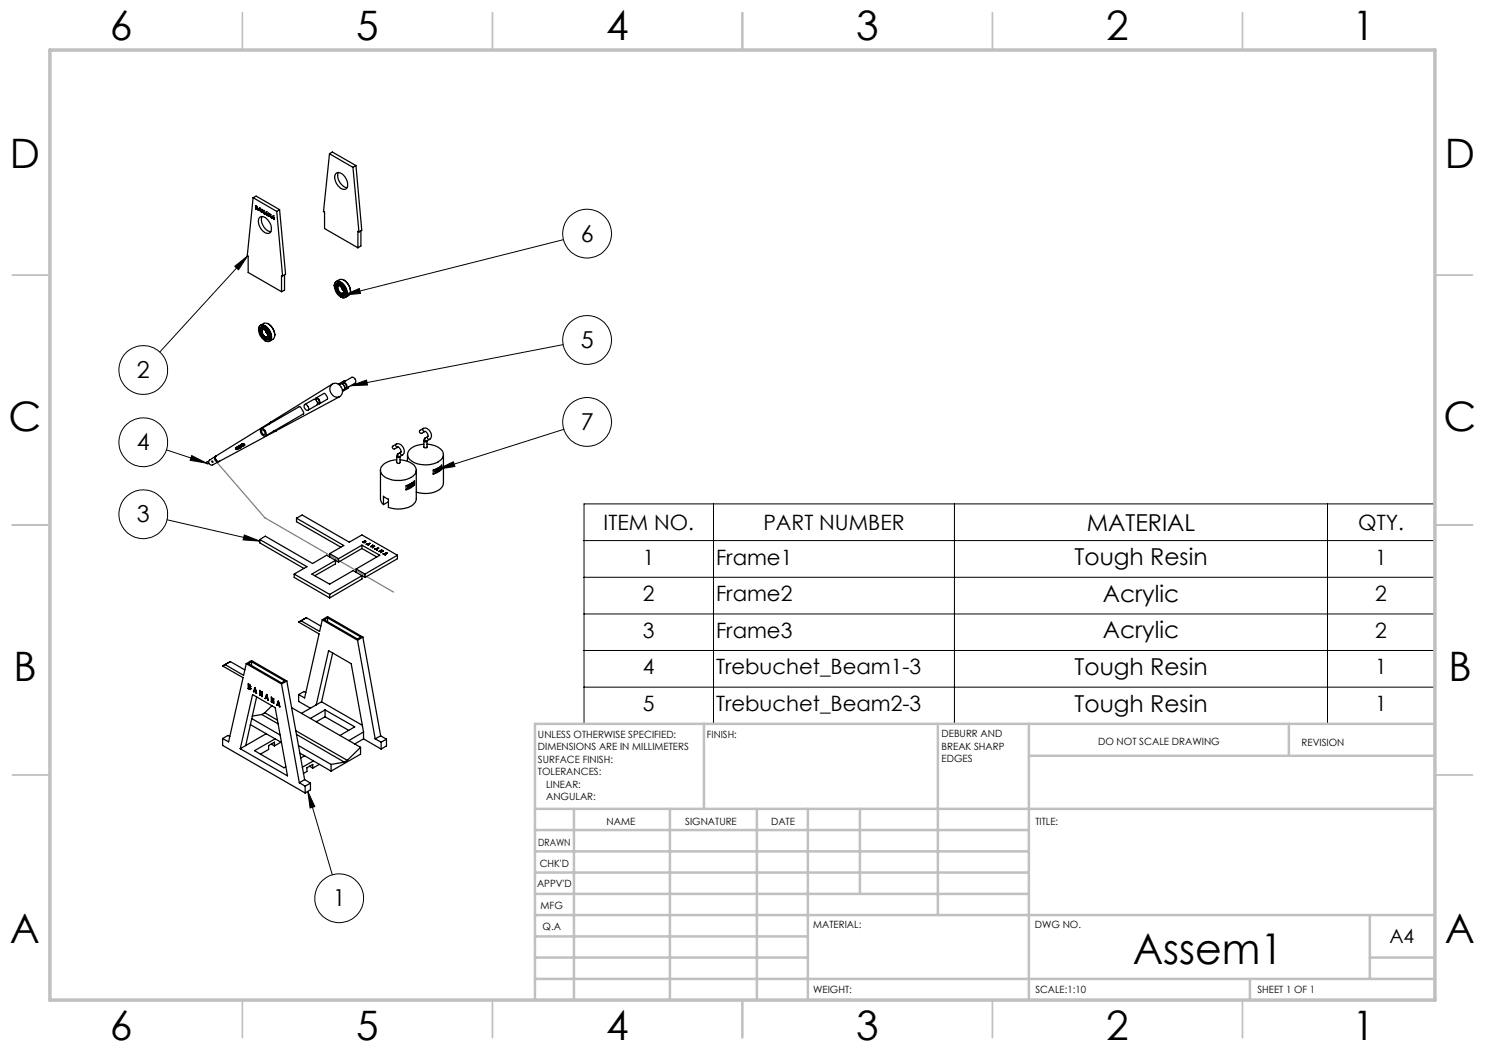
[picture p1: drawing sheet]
<svg xmlns="http://www.w3.org/2000/svg" width="297mm" height="210mm" viewBox="0 0 297 210" stroke-linecap="round" stroke-linejoin="round" font-family="sans-serif">
<g fill="none" stroke="#000" stroke-width=".2">
<path d="M47 53.3l2.5-2.1-1.8 2.8zM49.5 51.2l-17.5 19.2M68.8 59l3.1-1.3 .2 1zM112.7 47.9l-43.9 11.1M70.2 77.1l3.1-1.1 .2 1zM112.6 68.9l-42.4 8.2M33.3 90l8 2.6M38.3 91.1l3 1.5-3.3-.5zM87.7 93.8l3-1.5 .3 1zM112.8 85.9l-25.1 7.9M33.4 104l18.6 4.2M48.9 107l3.1 1.2-3.4-.2z"/>
<path d="M116.8 100.8h170.1v44h-170.1zM116.8 108.1h170.1M116.8 115.5h170.1M142.7 100.8v44M190.9 100.8v44M265.5 100.8v44M116.8 122.8h170.1M116.8 130.1h170.1M116.8 137.4h170.1M61.6 158.3l4.9 16.7M61.6 158.3l1.4 3-1 .3z"/>
<circle cx="117.4" cy="46.7" r="4.9"/>
<circle cx="28.6" cy="74" r="4.9"/>
<circle cx="117.4" cy="68" r="4.9"/>
<circle cx="28.7" cy="88.5" r="4.9"/>
<circle cx="117.4" cy="84.4" r="4.9"/>
<circle cx="28.7" cy="102.8" r="4.9"/>
<circle cx="67.8" cy="179.7" r="4.9"/>
</g>
<g fill="none" stroke="#c0c0c0" stroke-width=".35">
<path d="M48.5 2.5v7.5M98.5 2.5v7.5M148.5 2.5v7.5M198.5 2.5v7.5M248.5 2.5v7.5M2.5 55h7.5M287 55h7.5M2.5 105h7.5M287 105h7.5M2.5 155h7.5M287 155h7.5M48.5 200v7.5"/>
<path d="M98.5 200v7.5M148.5 200v7.5M198.5 200v7.5M248.5 200v7.5"/>
</g>
<g fill="none" stroke="#c0c0c0" stroke-width=".5">
<path d="M140.8 144.8v17M187.6 144.8v38.2M205.8 144.8v55.2M205.8 151.2h81.2M257.8 144.8v6.4M287 144.8h-180v55.2M107 161.8h180M107 178.8h98.8M107 174.5h98.8M107 170.3h98.8M107 166h98.8M114.8 161.8v38.2"/>
<path d="M134 161.8v38.2M151.4 161.8v38.2M161.6 161.8v38.2M172 161.8v17M107 195.8h180M107 191.5h54.6M107 187.3h54.6M107 183h180M250 195.8v4.2M274 191.5h13M274 183v12.8"/>
</g>
<path d="M10 10h277v190h-277z" fill="none" stroke="#c0c0c0" stroke-width=".7"/>
<path d="M43 92l10 11.6 25.7 14.8" fill="none" stroke="#808080" stroke-width=".25"/>
<path d="M68.8 59l3.1-1.3 .2 1zM70.2 77.1l3.1-1.1 .2 1zM87.7 93.8l3-1.5 .3 1zM61.6 158.3l1.4 3-1 .3zM48.9 107l3.1 1.2-3.4-.2zM38.3 91.1l3 1.5-3.3-.5zM47 53.3l2.5-2.1-1.8 2.8z" fill="#000"/>
<g fill="none" stroke="#000" stroke-width=".25">
<path d="M50.6 39.5l-1.1 11.6 .1 .2v3.2l6.7 3.8M50.6 39.5l4.8 2.8M50.6 39.5l.6-.3 4.7 2.7M65.9 30.8l-1.2 11.5 .2 .1v3.3l6.7 3.9M65.9 30.8l4.7 2.7M65.9 30.8l.6-.4 4.7 2.7M67.2 34.6a1.65 1.65 0 0 1 2.1 1.3 1.37 1.37 0 0 1-.3 2 2.36 2.36 0 0 1-1.9-3.1zM67.7 34.5a2.45 2.45 0 0 0 1.7 3M70.6 33.5l1.2 12.9M71.2 33.1l-.6 .4M71.2 33.1l1.2 13-.6 .3M51.1 41.8h.2"/>
<path d="M51.2 41.2v.1M51.2 41.2v.2M51.2 41.5v.3M51.2 41.5h.1M51.2 41.5l.1 .1M51.2 41.7l-.1 .1M51.2 41.2l.2 .2M51.2 41.3l.1 .1M51.2 41.2l-.1-.1v.7M51.2 41.2h.1M51.2 41.4v.1M51.3 41.5h-.1"/>
<path d="M51.3 41.6l.1 .1M51.3 41.2l-.1 .1M51.3 41.4h-.1M51.3 41.4h.1M51.4 41.4v.4M51.4 41.7l-.2 .1M51.4 41.4l-.1 .2M51.4 41.8h-.1M51.4 41.7l-.1 .1M51.4 41.7h.1M51.8 41.9l-.2 .1M51.8 41.9l.2 .2"/>
<path d="M51.8 42h-.2M51.8 41.9h.1M51.9 41.6h.1M51.9 41.6l.2 .7-.1-.2M51.9 41.6l-.3 .4M51.9 41.7l.1 .3M51.9 41.7l-.1 .2 .2 .1M51.9 41.7h.1M51.9 43.5a1.18 1.18 0 0 1 1.7 .5 2.03 2.03 0 0 1 .4 2.6 1.65 1.65 0 0 1-2.1-1.3l-.2-.9zM52 42h.1M52 42v.1M52.4 42.5v-.6l.3 .6"/>
<path d="M52.4 43.3a2.51 2.51 0 0 0 1.8 3M52.4 42v.5M52.4 42l.4 .7M52.4 42h.1M52.4 42.4v.1M52.7 42.5l.1-.4v.6M52.8 42.7h.1M52.8 42.5h-.1M53.1 42.8h-.1M53.1 42.7l-.1 .1M53.1 42.7l.3 .2M53.2 42.7l.1 .1"/>
<path d="M53.2 42.7h-.1M53.3 42.4h.1M53.3 42.4l.1 .7M53.3 42.4l-.3 .4M53.3 42.5v.3M53.3 42.5l-.1 .2M53.3 42.5h.1M53.4 42.9v.2M53.4 42.7l-.1 .1M53.4 42.8v.1M53.5 43.1h-.1M53.7 42.6v.6"/>
<path d="M53.7 42.6h.1M53.7 43.2h.1M53.8 42.6l.3 .7M53.8 42.8l-.1 .4M53.8 42.8l.4 .7M53.8 42.8h.1M54.1 43.3v-.4l.1 .6M54.2 43.5h.1M54.2 43.3h-.1M54.5 43.6h-.1M54.5 43.5l-.1 .1M54.5 43.5l.3 .1"/>
<path d="M54.6 43.5h-.1M54.6 43.2h.1M54.6 43.2l.2 .7M54.6 43.2l-.2 .4M54.6 43.3l.1 .3M54.6 43.3h.1M54.6 43.3l-.1 .2 .2 .1M54.7 43.6h.1M54.8 43.6v.3M54.8 43.6h.1M54.8 43.9h.1M55.4 42.3l1.1 12.9"/>
<path d="M55.9 41.9l1.2 12.9-.6 .4M55.9 41.9l-.5 .4M56.5 55.2l-.2-.1v3.2M56.9 55v3l-.6 .3M66.9 57.2a.85 .85 0 0 1 .5-1 .85 .85 0 0 1 1 .4 2.34 2.34 0 0 1 .9 2.8l-.6 .2-.6-.2M67.1 56.5a1.17 1.17 0 0 1 1.7 .5 1.73 1.73 0 0 1 .2 2.5 1.92 1.92 0 0 1-2.1-1.8v-.8zM67.2 56.3l.7-.4a1.96 1.96 0 0 1 2.1 1.9v1l-.9 .7M67.3 56.8a.97 .97 0 0 1 1.4 .5 1.32 1.32 0 0 1 .1 1.9 1.81 1.81 0 0 1-1.5-2.4zM67.3 56.8l.1 .2M67.4 57a.9 .9 0 0 1 1.3 .6 .91 .91 0 0 1-.1 1.4 1.58 1.58 0 0 1-1.2-2zM67.5 56.6l-.2 .6M67.6 57.2a.96 .96 0 0 1 1 .4 .96 .96 0 0 1-.1 1.1 1.06 1.06 0 0 1-.9-1.5z"/>
<path d="M67.7 56.6l.1 .1M68.1 56.7h.1M68.1 56.7l-.6 .2M68.2 57.2a.45 .45 0 0 0-.6 .2 .45 .45 0 0 0 .1 .6 .65 .65 0 0 0 1 .5l.1-.2M68.2 57.2l.3 .8 .3 .2-.5-.5-.1-.5M68.4 59l.5 .1M68.4 59h.1M68.8 58.9l.1 .2M68.8 56a2.73 2.73 0 0 1 1.3 2.2M68.8 59l-.2 .1M69.1 58.7v.1M69.1 58.6l-.4 .4"/>
<path d="M70.1 58.2v.1M71.8 46.4l-.2-.1v3.3M72.2 46.2v3l-.6 .4M51.7 65.9a.83 .83 0 0 1 .5-.9 .83 .83 0 0 1 1 .3 2.37 2.37 0 0 1 .9 2.7l-.5 .3-.6-.2M52 65.2a1.61 1.61 0 0 1 2 1.3 1.18 1.18 0 0 1-.4 1.8 2.3 2.3 0 0 1-1.7-3zM52.1 65.6a.92 .92 0 0 1 1.4 .4 1.52 1.52 0 0 1 .2 1.9 1.77 1.77 0 0 1-1.6-2.3zM52.1 65l.6-.3a2.13 2.13 0 0 1 2.2 2.6l-.3 .6-.7 .3M52.2 65.7v.1M52.3 65.6a1.17 1.17 0 0 1 1.5 1.1 .62 .62 0 0 1 0 .8 .62 .62 0 0 1-.8 .2 1.55 1.55 0 0 1-.7-2.1zM52.4 65.4l-.3 .5M52.4 65.4l.1 .1M52.4 65.4l-.1 .1"/>
<path d="M52.4 66a.92 .92 0 0 1 1 .2 .92 .92 0 0 1 .2 1 .56 .56 0 0 1-.6 .2 .56 .56 0 0 1-.4-.5l-.2-.6zM52.9 65.4h.1M53 65.5l-.6 .1M53 66a.43 .43 0 0 0-.6 .1 .43 .43 0 0 0 .1 .6l.2 .4a.44 .44 0 0 0 .5 .3 .44 .44 0 0 0 .4-.4M53.1 66l.1 .5 .4 .4M53.2 67.8l.6 .1M53.4 67.8h.1M53.7 64.8a2.94 2.94 0 0 1 1.3 2.2M53.8 67.6l.1 .2M53.8 67.8v.1M54 67.3h.1M54 67.3l-.4 .4"/>
<path d="M55 67h.1M63 79.9a.51 .51 0 0 1 .8 .2 .51 .51 0 0 1-.3 .7M63 79.9l.1-.1a.48 .48 0 0 1 .5-.1 .48 .48 0 0 1 .3 .5l.1 .5-.2 .1-.3-.1M63.2 79.6l1.6-.9a1.07 1.07 0 0 1 .6 1.2l-1.5 .9M66.3 77a1.45 1.45 0 0 1 1.8 .2 1.45 1.45 0 0 1 .2 1.8 1.36 1.36 0 0 1-1.5 .3 1.36 1.36 0 0 1-.8-1.3v-.6zM66.5 76.8l-23.2 14.3a.66 .66 0 0 0-.1 .8 .66 .66 0 0 0 .7 .3l24-12.9M67.8 76.9a.67 .67 0 0 1 1 .3 .67 .67 0 0 1-.3 .9M68.5 76.8v-.3a.68 .68 0 0 1 .9 .9l-.1 .2h-.4a.5 .5 0 0 0 .3-.7 .5 .5 0 0 0-.8-.1M68.6 76.5l1.8-1a.78 .78 0 0 1 .6 1.1l-1.7 1M69.1 76.2h-.3l-1.1 .6M69.7 77.4l-.1 .3-1.1 .6M41.7 92.3l-.3 .1-.1 .2 .5 .1"/>
<path d="M43.9 92.3a.64 .64 0 0 1-.9-.3 .64 .64 0 0 1 .2-.8l-1.3 .8a.58 .58 0 0 0-.1 .7 .58 .58 0 0 0 .7 .3l1.3-.7M47.1 89.6l.2 .3M47.1 89.6l.2 .1M47.1 89.6h.1M47.1 89.6l.1 .1M47.2 89.8l.1 .1M47.2 89.7h.1M47.2 89.6h-.1M47.2 89.7v.1M47.3 89.7l.1 .1-.1 .1M47.3 89.7v.1M47.3 89.7h-.1"/>
<path d="M47.3 89.7h.1M47.3 89.8v.1M47.4 89.4l.4 .3M47.4 89.4h.1M47.4 89.4l.2 .4M47.4 89.8h-.1M47.5 89.7l.1 .1M47.6 89.8h.1M47.6 89.6l-.2-.1 .1 .1M47.6 89.6h-.1M47.6 89.6h.1M47.6 89.3l.3 .2"/>
<path d="M47.6 89.3h.1M47.6 89.3l.3 .3M47.6 89.6l-.1 .1M47.6 89.6l.1 .1M47.7 89.7h.1M47.8 89.2h.1M47.8 89.2l.1 .3M47.8 89.2l.2 .3M47.9 89.6h.1M47.9 89.5h.1M48 89.1l.2 .4-.1-.2M48 89l.4 .4-.3-.1"/>
<path d="M48 89v.1M48 89.5l-.3-.1 .2 .2M48 89.5h.1M48.2 89.2l-.2-.1 .1 .2M48.2 89.2l-.1 .1M48.2 88.9l.3 .3-.2-.2 .3 .2M48.2 88.9l.3 .2M48.2 88.9h.1M48.5 89.1l-.1-.3 .2 .4M48.5 89.1h.1M48.6 88.7l.4 .3M48.6 88.7h.1"/>
<path d="M48.6 88.7l.2 .4-.1-.1M48.6 89.2h.1M48.6 88.8l.2 .1zM48.8 88.9l-.1 .1M48.8 88.9l.1 .1M48.8 88.9h.1M48.8 88.9h-.1M48.9 89h.1M52.2 85.8a.95 .95 0 0 1 .9 1.4 1 1 0 0 1-.9-1.4zM52.2 85.8l7.6-4.5 .4 .3a1.51 1.51 0 0 1 .5 1.2l-7.6 4.4M52.4 86.1a.47 .47 0 0 1 .5 .2 .47 .47 0 0 1-.2 .6l-.3-.4zM54.2 84.4l-.3 .4"/>
<path d="M55.2 86.1l-.4 .1M60.9 80.9l1.8-1a.7 .7 0 0 1 .8 .9l-.1 .2-1.8 1M61 80.9a.75 .75 0 0 1 .5 1.2 .78 .78 0 0 1-.5-1.2zM76.1 94v5.9l.2 .5 .4 .5M79.3 88.8a1.34 1.34 0 0 1 1.3 .7 1.34 1.34 0 0 1-.1 1.5M79.3 88.8l-.7 .4a.33 .33 0 0 0-.1 .4 .33 .33 0 0 0 .4 .2l.7-.4M79.3 88.8a.35 .35 0 0 0-.1 .4 .35 .35 0 0 0 .4 .2M79.3 91.3a.41 .41 0 0 0 .7 0v1.2a.37 .37 0 0 1-.3 .2 .37 .37 0 0 1-.4-.2zM79.3 92a3.5 3.5 0 0 0-3.1 1.6 1.94 1.94 0 0 0 1.8 2.2 5.1 5.1 0 0 0 5-.9 1.59 1.59 0 0 0-1-2.4l-2-.5M79.6 89.4l.2 .1a.77 .77 0 0 1 .4 .9M79.7 90.7l-.4 .6M79.7 90.7l.5-.3a.35 .35 0 0 0-.1 .4 .35 .35 0 0 0 .4 .2"/>
<path d="M79.7 90.7a.33 .33 0 0 0-.1 .4 .33 .33 0 0 0 .4 .2l.5-.3M81.5 90.9v1.3M81.6 97.5h.1M81.7 97.2h.1M81.7 97.1h.1M81.7 97.1v.1M81.7 97.2v.1M81.7 97.3l.1 .1-.2 .1M81.7 97.2l.2 .1M81.7 97.2l.1 .1M81.8 97.2v.1M81.8 97h.1"/>
<path d="M81.8 97.3h.1M81.8 97h-.1l-.1 .3h.1M81.8 97l-.1 .1M81.9 97.3l-.2 .2M81.9 97.3h.2M81.9 97.1h.1M82 97.1l.1 .2M82 97.3h.1M82 96.9h.1M82.1 96.8l.1 .2M82.1 96.8l-.2 .3 .2 .2M82.1 96.8h.1"/>
<path d="M82.1 96.9l.1 .1-.1 .3M82.1 96.9l-.1 .2M82.1 97h.1M82.2 97l-.1 .3M82.2 97l.2 .1M82.2 97.1h.2M82.2 96.9l.1 .1M82.3 97.1h.1M82.3 96.7h.1M82.4 96.7l.1 .1M82.4 96.7l-.2 .3M82.4 96.7l-.1 .3"/>
<path d="M82.4 96.7h.1M82.4 96.8h.1M82.5 96.8l-.1 .3-.1-.1M82.5 96.8l-.1 .3M82.6 96.7l.1 .1M82.7 96.8h.1M82.7 96.5l.1 .1M82.7 96.5l-.1 .2M82.7 96.5h.1M82.8 96.6l-.1 .2-.1-.1M82.8 96.6h.1M82.8 96.6l-.1 .2"/>
<path d="M82.9 97l-.9 .7-.8 .3M82.9 97v-.8l-.7 .5-1 .4v.9M82.9 97l-1.7 1M83.3 94v5.8a2.52 2.52 0 0 1-2.5 1.9l-1.4 .1-1.7-.3v-1.7l-1-.5v1.6M84.7 85.7a1.36 1.36 0 0 1 1.3 .6 1.36 1.36 0 0 1-.1 1.6M84.7 85.7l-.7 .4a.36 .36 0 0 0-.1 .4 .36 .36 0 0 0 .4 .2l.7-.4M84.7 85.7a.35 .35 0 0 0-.1 .4 .35 .35 0 0 0 .4 .2M84.8 88.2a.37 .37 0 0 0 .6 0v1.2a.37 .37 0 0 1-.6 0zM84.8 88.9a3.2 3.2 0 0 0-3.3 1.8 2.35 2.35 0 0 0 2.3 2.1 4.9 4.9 0 0 0 4.6-1.1 1.48 1.48 0 0 0-.7-2.2l-.7-.4-1.6-.2M85 86.3a1.02 1.02 0 0 1 .6 1M85.1 87.6l-.3 .2v.4M85.1 87.6l.5-.3a.35 .35 0 0 0-.1 .4 .35 .35 0 0 0 .4 .2"/>
<path d="M85.1 87.6a.34 .34 0 0 0-.1 .4 .34 .34 0 0 0 .4 .2l.5-.3M87 94.3l.1 .1M87 94.3h.1M87 94.4h.1M87.1 94.1h.1M87.1 93.9v.3l.1-.1M87.1 93.9v.1M87.1 94.4h.1M87.1 94v.1M87.2 94.1v.2h-.1M87.2 94.1h.1M87.2 94.1h-.1"/>
<path d="M87.2 94v.1M87.2 93.9h.1M87.3 94.1l-.2 .3M87.3 93.9l-.2 .1M87.3 93.8v.1M87.3 93.8l-.2 .1M87.3 94.2h.2M87.3 94.1h.1M87.3 94h.1M87.5 93.7l.1 .2M87.5 93.7l-.2 .2v.3h.2M87.5 93.8l-.1 .2"/>
<path d="M87.5 93.8l.1 .1-.1 .2-.1-.1M87.5 93.8h.1M87.5 93.7v.1M87.6 93.8v.1M87.6 93.9l-.1 .3M87.7 93.9l.1 .1M87.7 93.8h.1M87.7 94h.1M87.8 93.5l.1 .1M87.8 93.5v.1M87.8 93.6v.4l-.1-.2M87.8 93.6l-.1 .2"/>
<path d="M87.9 93.7h.1M87.9 93.7l-.1-.2-.1 .4M87.9 93.7l-.1 .3M88.1 93.6v.1M88.1 93.4l.1 .1-.1 .2zM88.1 93.4l.1 .1M88.1 93.4l-.1 .1 .1 .2M88.2 93.5l-.1 .2M88.3 93.8l-.5 .5-1.2 .5M88.3 93.8v-.8l-.5 .5-1.2 .5v.8M88.3 93.8l-1.7 1M88.7 90.9v5.7a2.6 2.6 0 0 1-2.4 2l-1.5 .1-1.5-.3"/>
<path d="M52 107.9l1.1-.7 9.4 5.5 2.8-1.7 1.8 1.1M52 107.9l9.4 5.4-2.6 1.5M52 107.9v.7l8.8 5.1M58.8 114.8l7.1 4.1M58.8 114.8v.7l7.1 4.1M59.3 103.6l9.5 5.5-2.9 1.6M59.3 103.6l1.1-.6 9.5 5.4 2.5-1.4 7.1 4M59.3 103.6v.7l8.9 5.1M65.9 110.7l1.8 1.1M65.9 110.7v.7M65.9 118.9v.7M67.1 112.1l-4.7 2.7 3.5 2 4.7-2.7 1.8 1"/>
<path d="M67.1 112.1l.6 .3M67.1 112.1v.7l-4.1 2.3M67.7 111.8v.6M71.2 113.8v.7M71.2 113.8l1.8 1M72.4 115.1l.6 .4M72.4 109l3.6 2-4.8 2.8M72.4 109l-4.7 2.8M72.4 109v.7M72.4 115.1v.7l-6.5 3.8M72.4 109.7l-4.7 2.7M72.4 109.7l3 1.7"/>
<path d="M72.4 115.1l-6.5 3.8M72.6 108.4l.3 .1M72.6 108.4l.1 .1M72.8 108.3h.1M72.9 108.3h.2M72.9 108.3v.1M72.9 108.4v.1M72.9 108.4h-.3M73 108.4v.1h-.3M73 108.4v.1M73 108.2l.1 .1M73 108.2h.1"/>
<path d="M73 114.8v.7M73 108.2l-.5 .2 .2 .1M73 108.2l-.2 .1M73.1 108.2l.1 .1-.2 .1M73.1 108.2v.2M73.6 108.8h.1M73.6 108.8l.1 .1M73.7 108.9v.1M73.8 108.7v.1M73.8 108.7l-.1 .2M73.8 108.7l-.2 .1M73.9 108.7h.1"/>
<path d="M73.9 108.7l-.7 .1 .5 .1M73.9 108.7l-.2 .4v-.2M74.5 109.5h.1M74.5 109.1v.4M74.6 109.1l-.1 .4M74.6 109v.1M74.6 109l-.5 .3 .4-.2M74.9 109.2l-.4 .3M74.9 109.8l.7-.2-.2 .5v-.2zM74.9 109.2v.1M75.2 109.7v.1M75.2 109.7l.2 .1"/>
<path d="M75.4 109.8v.2M75.5 109.7v.1M75.5 109.7l-.1 .1M75.5 109.7h-.3M75.6 109.6h.1M76.1 110.5h.1M76.2 110.1l-.1 .4M76.2 110.1v.4M76.3 110h.1M76.3 110l-.1 .4 .4-.2-.4 .3M76.3 110l-.5 .3 .4-.2M76.3 110v.1"/>
<path d="M76.9 110.7v.1M76.9 110.7l.2 .1M77.1 110.8v.2M77.2 110.7h-.3M77.2 110.7l-.1 .1M77.2 110.7v.1M77.3 110.6h.1M77.3 110.6l-.7 .2 .5 .1M77.3 110.6l-.3 .4 .1-.1M77.7 100.4l-1 .5M79.5 111l-6.5 3.8M79.5 111v.8l-6.5 3.7"/>
<path d="M44.5 133.2l4.1 2.3-2.9 12.9-1.2-.7M45 132.9l-.5 .3M46.1 132.3l-1.1 .6M46.1 132.3l2.9 1.7M46.1 132.3l-1.6 .9M49.2 132.7l-.5 2.4-3.7-2.2M49.2 132.7l7.1 4.1M49.2 132.7l1.1-.6 7.1 4.1M49.6 137.7l.3 .2M49.7 132.7l.6-.3 6.7 3.8-.7 .4zM49.7 136.9v.3l.3 .1M49.7 137.3v.3l.3 .2"/>
<path d="M49.7 136.9l.1 .1M49.7 137.7h-.1M49.7 137.3l.2 .1M49.8 136.9h-.1M49.8 137.3h-.1M49.8 137l.2 .3M49.9 137.4l.2 .3M50 136.9l-.2 .1M50 137.4l.1 .3M50.1 137.7l-.1 .1M50.1 137.4h-.1M50.1 137.2l-.1 .1"/>
<path d="M50.1 137.3h.1M50.1 137.7v.2h-.2M50.1 137.3l-.1 .1M50.1 137.3l-.1-.3-.4-.2v.9M50.1 137.7h.1M50.1 137.3h-.1M50.1 137.3l-.2 .1M50.1 137.6v.1M50.1 137.7l-.2 .2M50.3 132.4v.7M50.5 138.9l4.5 2.6 2.5 13.7-9.5-5.5zM50.7 138.3l.3-.8 .3 1.2-.1-.1"/>
<path d="M50.8 138.2l-.1 .1M50.9 138.1l-.1 .3-.1-.1M50.9 138.1l.3 .2M51 138.1h-.1M51 137.6l-.1 .4 .2 .2M51 137.6v.3M51 137.9l.1 .3M51 137.6h.1M51.1 137.9h-.1M51.2 138.3v.3M51.2 138.1l-.1 .1M51.2 138.3h.1"/>
<path d="M51.3 138.6h-.1M51.3 139.4l-2.2 9.7M51.9 139v-.9l.5 1M52 138.3l-.1 .7M52 138.3l.4 1M52 139h-.1M52.1 138.3h-.1M52.4 139.1v-.7v.9M52.4 139.1h.1M52.4 139.2v.1M53 139.7l.3-.8 .4 1.1h-.1M53.2 139.6l-.2 .1"/>
<path d="M53.2 139.5l-.1 .2h-.1M53.2 139.5l.3 .2M53.3 139.4l-.1 .1M53.3 139l-.1 .4 .2 .1M53.3 139l.1 .2M53.3 139h.1M53.4 139.2v.3M53.4 139.2h.1M53.5 139.7l.1 .3M53.5 139.5h-.1M53.6 139.6l-.1 .1M53.6 139.9v.1"/>
<path d="M54.3 139.7v.7M54.3 139.7l.4 .9M54.4 139.6l-.1 .1M56.3 136.8l3.6 19.8M57.4 136.2l-1.1 .6M57.4 136.2l3.5 19.7M59.7 138.9v1.4l2.4 1.3M59.7 124.4l4.1 2.4-2.9 12.8-1.2-.7M60.2 124.2l-.5 .2M61.2 138.5l-.4-.2-1.1 .6M61.3 123.5l-1.1 .7M61.3 123.5l2.9 1.7"/>
<path d="M61.3 123.5l-1.6 .9M64.5 124l-.6 2.3-3.7-2.1M64.5 124l7 4M64.5 124l1-.7 7.1 4.1M64.8 124l.7-.4 6.7 3.8-.7 .4zM65.5 123.6v.7M66.5 130.6l-2.2 9.8M71.5 128l3.5 19.8M72.6 127.4l-1.1 .6M72.6 127.4l3.5 19.8M44.5 147.7v1.4l16.5 9.5M46 147.3l-.4-.2-1.1 .6"/>
<path d="M50.1 144.9l3.1 1.8M50.3 143.7l5.7 3.3M52.4 142.9l3.2 1.9M52.4 142.9l-2 .3M53 142.5l2.5 1.5M53 142.5l-.6 .4M53.2 146.7l-5.2 3M53.2 146.7l1.8 1.1M54.3 140.4v-1l.4 1M54.3 148.8l.6 .4M54.3 140.3v.1M54.4 141.1l-1.4 1.4"/>
<path d="M54.7 140.4v-.7v.9M54.8 140.4h-.1M54.8 140.6h-.1M54.9 149.2v-.8l-1.2 .7v.8l-1.6 .9M55 147.8l-4.1 2.3 5.9 3.5 .4-.3M55 147.8l1.3 .7M55.4 141l.2-.8 .4 1.2-.1-.1M55.5 141h-.1M55.5 140.8v.3l-.1-.1M55.5 140.8l.3 .2M55.6 140.8h-.1M55.7 140.4l-.1 .3 .2 .2"/>
<path d="M55.7 140.4v.2M55.7 140.6l.1 .3M55.7 140.3v.1M55.8 140.5l-.1 .1M55.8 141l.1 .3M55.8 140.8v.1M55.9 141h-.1M56 141.3h-.1M56.2 148.4l-1.3 .8M58.3 141.5l13.8 8M59.2 146.1l10.3 6M59.3 146.9l9.6 5.5"/>
<path d="M59.7 149.1l6.5 3.8M59.9 156.6l1.1 .6M60 150.6l.9 .6M60.9 155.9l-1 .7M60.9 155.9l1.2 .7M60.9 151.2l-.8 .4M60.9 151.2l5.3 3M61 157.2v1.4M61.9 153.2l.6 .4M62.1 156.6v1.4l-1.1 .6M62.1 156.6l-1.1 .6M62.5 153.6v-.7l-1.1 .7v.7l-.7 .4"/>
<path d="M62.7 152.2l-2.2 1.2M63.3 141l2.4-10.9 4.5 2.6 2.5 13.7M63.3 141l-3 1.7M63.9 152.9l-1.4 .7M64.3 140.4l-1 .6M64.3 140.4l8.2 4.7M65 142l-2.9 1.7M65 142v1.4M65 143.4l-1.7 .9M65 142l5.9 3.4-2.9 1.7M65 143.4l4.7 2.7M66.2 152.9v1.3"/>
<path d="M68.9 152.4l-2.7 .5M69.5 152.1l-.6 .3M72.1 149.5v1.3l-5.9 3.4M72.1 149.5l-2.6 2.6M72.7 147.8l3.5 2M72.7 146.4v1.4M72.7 146.4l-3 1.7M72.7 147.8l-1.8 1M75 147.8l1.2 .6M76.1 147.2l-1.1 .6M76.1 147.2l1.2 .6M76.2 148.4v1.4"/>
<path d="M77.3 147.8l-1.1 .6M77.3 147.8v1.4l-1.1 .6"/>
<circle cx="42.5" cy="92.3" r=".13"/>
</g>
<text font-size="8.5" x="226.6" y="192.7">Assem1</text>
<g font-size="8.1">
<text x="22" y="8">6</text>
<text x="71.2" y="8">5</text>
<text x="121.2" y="8">4</text>
<text x="171.3" y="8">3</text>
<text x="221.3" y="8">2</text>
<text x="270.5" y="8">1</text>
<text x="2" y="33.6">D</text>
<text x="289" y="33.6">D</text>
<text x="1.7" y="86.1">C</text>
<text x="288.7" y="86.1">C</text>
<text x="2.7" y="136.1">B</text>
<text x="289.7" y="136.1">B</text>
<text x="2" y="188.6">A</text>
<text x="289" y="188.6">A</text>
<text x="22" y="208">6</text>
<text x="71.2" y="208">5</text>
<text x="121.2" y="208">4</text>
<text x="171.3" y="208">3</text>
<text x="221.3" y="208">2</text>
<text x="270.5" y="208">1</text>
</g>
<g font-size="4.7">
<text x="116.1" y="48.3">6</text>
<text x="116.1" y="69.6">5</text>
<text x="27.4" y="75.6">2</text>
<text x="116.1" y="86">7</text>
<text x="27.4" y="90.1">4</text>
<text x="27.4" y="104.5">3</text>
<text x="217.3" y="106.1">MATERIAL</text>
<text x="214.9" y="113">Tough Resin</text>
<text x="220.6" y="120.3">Acrylic</text>
<text x="220.6" y="127.7">Acrylic</text>
<text x="214.9" y="135">Tough Resin</text>
<text x="214.9" y="142.3">Tough Resin</text>
<text x="66.6" y="181.3">1</text>
</g>
<g font-size="4.2">
<text x="120.7" y="106">ITEM NO.</text>
<text x="152.7" y="106">PART NUMBER</text>
<text x="271.6" y="106">QTY.</text>
<text x="128.6" y="112.9">1</text>
<text x="143.2" y="112.9">Frame1</text>
<text x="275.1" y="112.9">1</text>
<text x="128.6" y="120.2">2</text>
<text x="143.2" y="120.2">Frame2</text>
<text x="275.1" y="120.2">2</text>
<text x="128.6" y="127.6">3</text>
<text x="143.2" y="127.6">Frame3</text>
<text x="275.1" y="127.6">2</text>
<text x="128.6" y="134.9">4</text>
<text x="143.2" y="134.9">Trebuchet_Beam1-3</text>
<text x="275.1" y="134.9">1</text>
<text x="128.6" y="142.2">5</text>
<text x="143.2" y="142.2">Trebuchet_Beam2-3</text>
<text x="275.1" y="142.2">1</text>
</g>
<text font-size="3.9" x="277.9" y="188.5">A4</text>
<g font-size="2">
<text x="107.6" y="147.6">UNLESS OTHERWISE SPECIFIED:</text>
<text x="141.4" y="147.6">FINISH:</text>
<text x="188.3" y="147.5">DEBURR AND</text>
<text x="188.3" y="150">BREAK SHARP</text>
<text x="219.6" y="149">DO NOT SCALE DRAWING</text>
<text x="260.3" y="149.2">REVISION</text>
<text x="107.6" y="150.1">DIMENSIONS ARE IN MILLIMETERS</text>
<text x="107.6" y="152.6">SURFACE FINISH:</text>
<text x="107.6" y="155.1">TOLERANCES:</text>
<text x="188.3" y="152.5">EDGES</text>
<text x="109.2" y="157.6">LINEAR:</text>
<text x="109.2" y="160.1">ANGULAR:</text>
<text x="121.3" y="165">NAME</text>
<text x="137" y="164.9">SIGNATURE</text>
<text x="154.2" y="164.9">DATE</text>
<text x="207.1" y="164.9">TITLE:</text>
<text x="107.6" y="169.1">DRAWN</text>
<text x="107.9" y="173.3">CHK'D</text>
<text x="107.4" y="177.4">APPV'D</text>
<text x="108.1" y="181.8">MFG</text>
<text x="108.5" y="186">Q.A</text>
<text x="162.6" y="185.5">MATERIAL:</text>
<text x="207" y="185.5">DWG NO.</text>
<text x="162.6" y="198.5">WEIGHT:</text>
<text x="207.1" y="198.6">SCALE:1:10</text>
<text x="251.5" y="198.6">SHEET 1 OF 1</text>
</g>
</svg>
